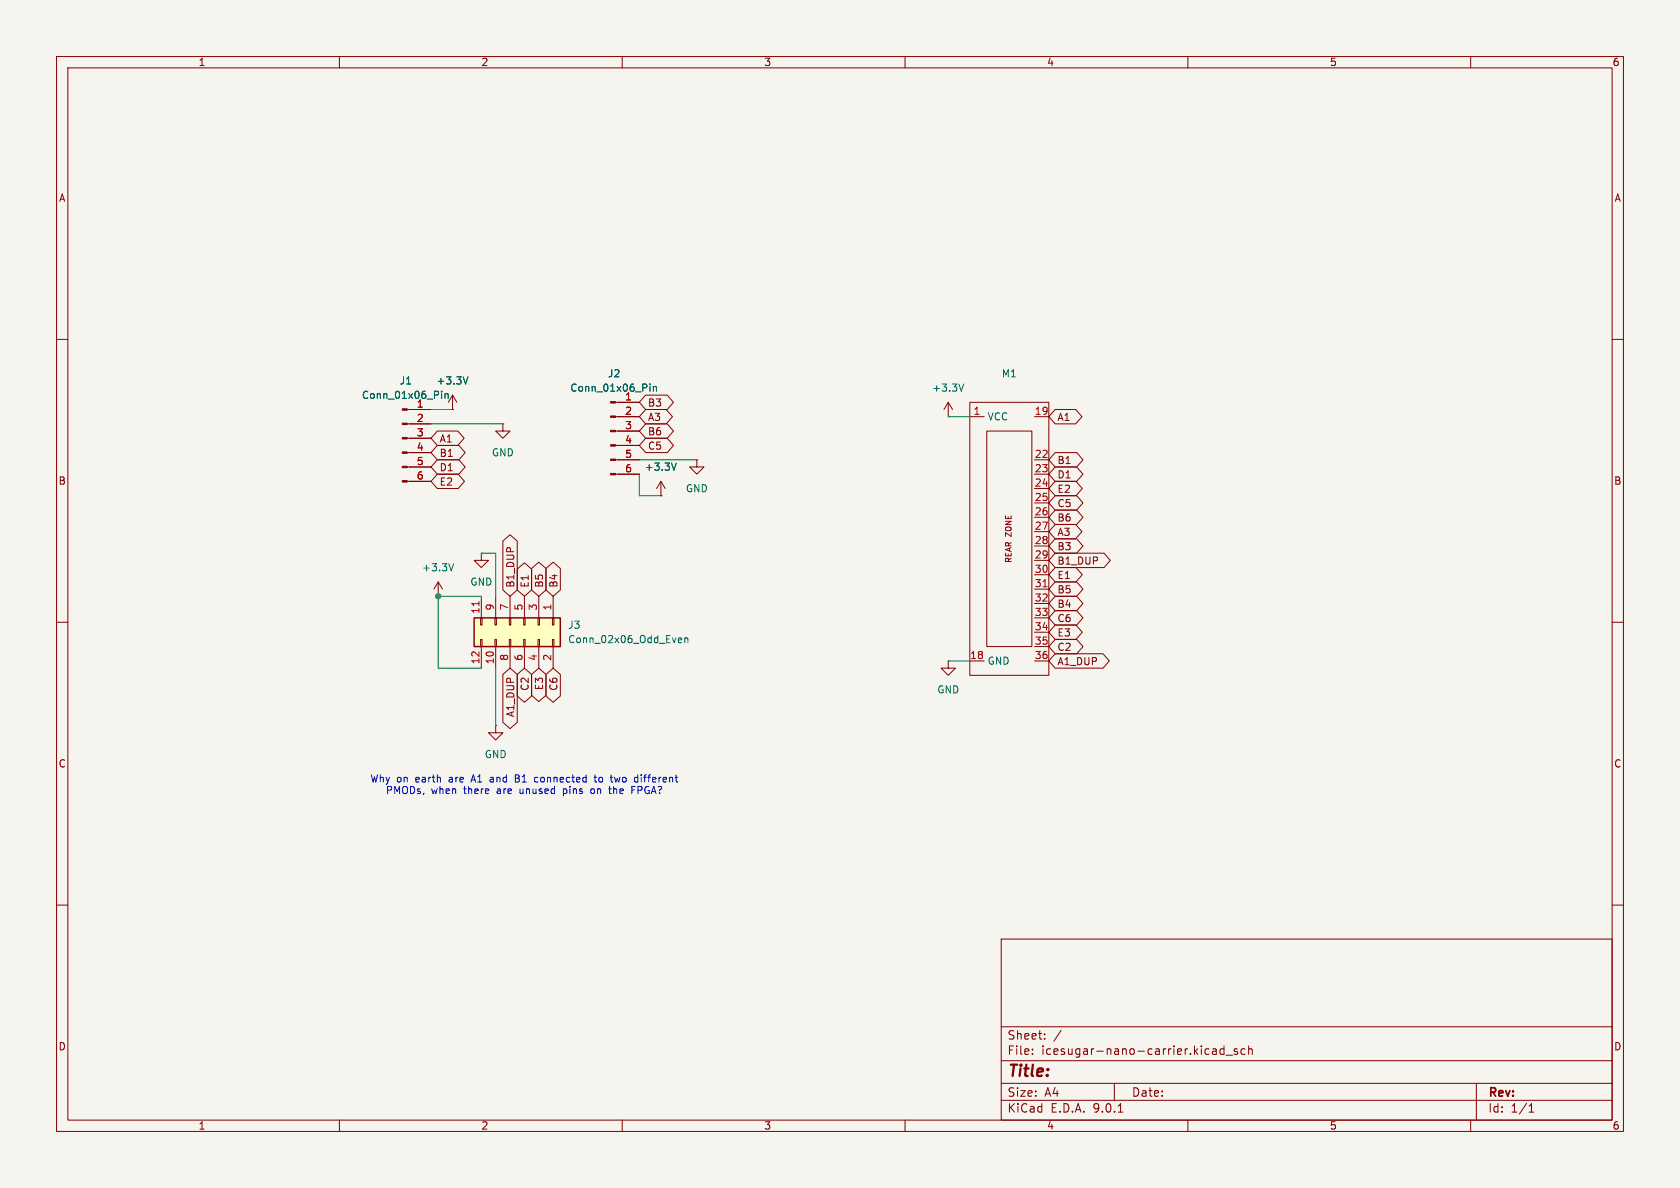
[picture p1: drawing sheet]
<svg xmlns="http://www.w3.org/2000/svg" width="297mm" height="210mm" viewBox="0 0 297 210" stroke-linecap="round" stroke-linejoin="round" font-family="sans-serif">
<path d="M0 0h297v210h-297z" fill="#f5f4ef" stroke="#f5f4ef" stroke-width=".18"/>
<g fill="none" stroke="#840000" stroke-width=".18">
<path d="M10 10h277v190h-277zM12 12h273v186h-273zM60 10v2M110 10v2M160 10v2M210 10v2M260 10v2M10 60h2M72 72.4h4.2M72 74.9h4.2M72 77.5h4.2M80 72.4h.1"/>
<path d="M80 69.9l-.8 1.2M80 69.9l.8 1.2M80 69.9v2.5M88.9 74.9v1.3h1.3l-1.3 1.3-1.3-1.3h1.3M88.9 74.9h.1M108.8 73.7h4.2M108.8 71.1h4.2M108.8 76.2h4.2M108.8 78.7h4.2M167.6 73.7h.1M167.6 71.1l-.7 1.3M167.6 71.1l.8 1.3"/>
<path d="M167.6 71.1v2.6M171.4 71.1h14v48.3h-14zM171.4 73.7h2.6M174.4 76.2h8v38.1h-8zM182.9 73.7h2.5M285 60h2M72 80h4.2M72 82.6h4.2M72 85.1h4.2M85.1 97.8v1.3h1.3l-1.3 1.2-1.3-1.2h1.3M85.1 97.8h.1M108.8 81.3h4.2"/>
<path d="M108.8 83.8h4.2M116.8 87.6h.1M116.8 85.1l-.7 1.3M116.8 85.1l.8 1.3M116.8 85.1v2.5M123.2 81.3v1.3h1.3l-1.3 1.2-1.3-1.2h1.3M123.2 81.3h.1M182.9 81.3h2.5M182.9 83.8h2.5M182.9 86.4h2.5M182.9 88.9h2.5M182.9 91.4h2.5"/>
<path d="M182.9 94h2.5M182.9 96.5h2.5M182.9 99.1h2.5M10 110h2M77.5 105.4h.1M77.5 102.9l-.8 1.2M77.5 102.9l.7 1.2M77.5 102.9v2.5M167.6 116.8v1.3h1.3l-1.3 1.3-1.2-1.3h1.2M167.6 116.8h.1M171.4 116.8h2.6M182.9 116.8h2.5"/>
<path d="M182.9 101.6h2.5M182.9 104.1h2.5M182.9 106.7h2.5M182.9 109.2h2.5M182.9 111.8h2.5M182.9 114.3h2.5M285 110h2M10 160h2M177 166h108v32h-108zM285 160h2M60 198v2M110 198v2"/>
<path d="M160 198v2M177 194.5h108M177 191.5h108M177 187.5h108M177 181.5h108M182.5 186.3v.1M182.5 185.5v.1M184.7 183.6v.1M184.7 182.8v.1M187.6 182.1l-1.3 2M197 191.5v3M197.7 196.6h.8"/>
<path d="M210 198v2M214.4 185.5h.6v.9M214.4 186.3h.6M215 185.8l-.6 .1M216.4 185.5l-.4-.1-.3 .3v.4l.1 .2h.6M216.4 184.9v1.5M216.7 186.5h1.2M218.7 185.5l-.3-.1-.2 .2v.2l.5 .2v.3h-.5M220.1 185.5l-.4-.1-.3 .3v.4l.1 .2h.6M220.7 185.5l.3-.1 .3 .1 .1 .9M220.7 184.9v1.5M260 198v2"/>
<path d="M261 191.5v6.5M270.3 196.6h.9M270.3 195.5l.4-.4v1.5"/>
</g>
<path d="M78.1 69.2v.1M78.1 69.6v.8M78.7 69.6v.8M78.7 69.7l.2-.1h.3v.8M82.7 66.6l-.4 1.3M114.9 67.9v.1M114.9 68.3v.9M115.5 68.3v.9M115.5 68.4l.2-.1 .3 .1 .1 .8M170.4 67.9l-.5 1.3M80.2 99.6l-.4 1.3M119.6 81.9l-.5 1.2" fill="none" stroke="#006464" stroke-width=".18"/>
<path d="M184.4 103.7h.7" fill="none" stroke="#a90000" stroke-width=".18"/>
<g fill="#840000" stroke="#840000" stroke-width=".18">
<path d="M71.1 72.3h.9v.2h-.9z"/>
<path d="M71.1 74.8h.9v.3h-.9z"/>
<path d="M71.1 77.3h.9v.3h-.9z"/>
<path d="M71.1 79.9h.9v.2h-.9z"/>
<path d="M71.1 82.4h.9v.3h-.9z"/>
<path d="M71.1 85h.9v.2h-.9z"/>
<path d="M107.9 71h.9v.2h-.9z"/>
<path d="M107.9 73.5h.9v.3h-.9z"/>
<path d="M107.9 76.1h.9v.2h-.9z"/>
<path d="M107.9 78.6h.9v.3h-.9z"/>
<path d="M107.9 81.2h.9v.2h-.9z"/>
<path d="M107.9 83.7h.9v.2h-.9z"/>
</g>
<path d="M83.8 109.2h15.3v5.1h-15.3z" fill="#ffffc2"/>
<path d="M83.8 109.2h15.3v5.1h-15.3z" fill="none" stroke="#840000" stroke-width=".25"/>
<g fill="none" stroke="#840000" stroke-width=".18">
<path d="M72.4 72.4h3.8M72.4 74.9h3.8M72.4 77.5h3.8M77.3 76.2h3.6l1.2 1.3-1.2 1.2h-3.6l-1.1-1.2zM77.3 78.7h3.8l1.1 1.3-1.1 1.3h-3.8l-1.1-1.3zM80 72.4h.1M109.2 71.1h3.8M109.2 73.7h3.8M109.2 76.2h3.8M109.2 78.7h3.8M114.1 74.9h3.9l1.1 1.3-1.1 1.3h-3.9l-1.1-1.3zM114.1 77.5h3.9l1.1 1.2-1.1 1.3h-3.9l-1.1-1.3z"/>
<path d="M114.1 69.8h3.9l1.1 1.3-1.1 1.3h-3.9l-1.1-1.3zM114.1 72.4h3.7l1.1 1.3-1.1 1.2h-3.7l-1.1-1.2zM186.5 72.4h3.7l1.1 1.3-1.1 1.2h-3.7l-1.1-1.2zM72.4 80h3.8M72.4 82.6h3.8M72.4 85.1h3.8M77.3 81.3h3.8l1.1 1.3-1.1 1.2h-3.8l-1.1-1.2zM77.3 83.8h3.7l1.1 1.3-1.1 1.3h-3.7l-1.1-1.3zM88.9 95.6l1.3-1.1 1.2 1.1v8.7l-1.2 1.1-1.3-1.1zM109.2 81.3h3.8M109.2 83.8h3.8M116.8 87.6h.1"/>
<path d="M186.5 90.2h3.8l1.2 1.2-1.2 1.3h-3.8l-1.1-1.3zM186.5 87.6h3.8l1.2 1.3-1.2 1.3h-3.8l-1.1-1.3zM186.5 85.1h3.7l1.1 1.3-1.1 1.2h-3.7l-1.1-1.2zM186.5 92.7h3.7l1.1 1.3-1.1 1.3h-3.7l-1.1-1.3zM186.5 82.5h3.8l1.2 1.3-1.2 1.3h-3.8l-1.1-1.3zM186.5 97.8h8.7l1.1 1.3-1.1 1.2h-8.7l-1.1-1.2zM186.5 95.2h3.8l1.2 1.3-1.2 1.3h-3.8l-1.1-1.3zM186.5 80h3.8l1.2 1.3-1.2 1.3h-3.8l-1.1-1.3zM85 109.2h.2v1.3h-.2zM85 113h.2v1.3h-.2zM85.1 105.4v3.8M85.1 114.3v3.8"/>
<path d="M87.5 109.2h.3v1.3h-.3zM87.5 113h.3v1.3h-.3zM87.6 105.4v3.8M87.6 114.3v3.8M88.9 119.2l1.3-1.1 1.2 1.1v8.5l-1.2 1.1-1.3-1.1zM90 109.2h.3v1.3h-.3zM90 113h.3v1.3h-.3zM90.2 105.4v3.8M90.2 114.3v3.8M91.4 100.6l1.3-1.1 1.3 1.1v3.7l-1.3 1.1-1.3-1.1zM91.4 119.2l1.3-1.1 1.3 1.1v3.8l-1.3 1.1-1.3-1.1zM92.6 109.2h.2v1.3h-.2z"/>
<path d="M92.6 113h.2v1.3h-.2zM92.7 105.4v3.8M92.7 114.3v3.8M94 119.2l1.2-1.1 1.3 1.1v3.7l-1.3 1.1-1.2-1.1zM94 100.5l1.2-1.1 1.3 1.1v3.8l-1.3 1.1-1.2-1.1zM95.1 109.2h.3v1.3h-.3zM95.1 113h.3v1.3h-.3zM95.2 105.4v3.8M95.2 114.3v3.8M96.5 119.2l1.3-1.1 1.3 1.1v3.8l-1.3 1.1-1.3-1.1zM96.5 100.5l1.3-1.1 1.3 1.1v3.8l-1.3 1.1-1.3-1.1zM97.7 109.2h.2v1.3h-.2z"/>
<path d="M97.7 113h.2v1.3h-.2zM97.8 105.4v3.8M97.8 114.3v3.8M186.5 113h3.8l1.2 1.3-1.2 1.3h-3.8l-1.1-1.3zM186.5 105.4h3.8l1.2 1.3-1.2 1.3h-3.8l-1.1-1.3zM186.5 102.9h3.8l1.2 1.2-1.2 1.3h-3.8l-1.1-1.3zM186.5 100.3h3.7l1.1 1.3-1.1 1.3h-3.7l-1.1-1.3zM186.5 107.9h3.8l1.2 1.3-1.2 1.3h-3.8l-1.1-1.3zM186.5 110.5h3.7l1.1 1.3-1.1 1.2h-3.7l-1.1-1.2zM186.5 115.6h8.5l1.1 1.2-1.1 1.3h-8.5l-1.1-1.3zM87.6 128.3v1.2h1.3l-1.3 1.3-1.2-1.3h1.2M87.6 128.3h.1"/>
</g>
<path d="M84.7 106.3v.8" fill="none" stroke="#a90000" stroke-width=".18"/>
<g fill="none" stroke="#006464" stroke-width=".18">
<path d="M78.1 69.2v.1M78.1 69.6v.8M78.7 69.6v.8M78.7 69.7l.2-.1h.3v.8M82.7 66.6l-.4 1.3M114.9 67.9v.1M114.9 68.3v.9M115.5 68.3v.9M115.5 68.4l.2-.1 .3 .1 .1 .8M119.6 81.9l-.5 1.2M120.1 112.8h.4v.3l-.6 .1M120.5 113.5l-.4 .1"/>
<path d="M121.1 112.9l.1-.1h.3l.1 .8M121.1 112.8v.8"/>
</g>
<path d="M76.2 72.4h3.8M76.2 74.9h12.7M167.6 73.7h3.8M85.1 97.8h2.5v7.6M113 83.8v3.8h3.8M113 81.3h10.2M85.1 105.4h-7.6v12.7h7.6M87.6 118.1v10.2M167.6 116.8h3.8" fill="none" stroke="#009600" stroke-width=".18"/>
<g fill="none" stroke="#0000c2" stroke-width=".18">
<path d="M86.8 137.4l-.1 .1M86.8 137.8l-.2 .1 .2 .3M91.1 137.6h.4M91.5 137h-.4v1.2h.5M95.1 137.5l-.4-.1-.2 .2 .1 .6h.5M99.6 139.4v1.3M99.7 139.4l-.1 .1M104.9 139.4l-.3 .1-.2 .2 .1 .5 .4 .1M105 137.4h.5M105.2 137v1.1l.3 .1M107.6 139.4h.5M108.6 137.4l.3 .8"/>
<path d="M111.7 139.6h.4M99.6 140.2l.1 .1M107.8 140.1l.3 .2"/>
</g>
<circle cx="77.5" cy="105.4" r=".46" fill="#009600" stroke="#009600" stroke-width=".18"/>
<text font-size="2.8" fill="#840000" x="178" y="190.9">Title:</text>
<g font-size="2.1" fill="#840000">
<text x="178" y="184">Sheet:</text>
<text x="178" y="186.7">File:</text>
<text x="184.1" y="186.7">icesugar-nano-carrier.kicad_sch</text>
<text x="178" y="196.9">KiCad</text>
<text x="178" y="194.1">Size:</text>
<text x="184.7" y="194.1">A4</text>
<text x="185.7" y="196.9">E.D.A.</text>
<text x="193.3" y="196.9">9.0.1</text>
<text x="200" y="194.1">Date:</text>
<text x="263" y="194.3">Rev:</text>
<text x="263" y="196.9">Id:</text>
<text x="267.1" y="196.9">1/1</text>
</g>
<g font-size="1.8" fill="#840000">
<text x="35" y="11.9">1</text>
<text x="85" y="11.9">2</text>
<text x="135" y="11.9">3</text>
<text x="185" y="11.9">4</text>
<text x="235" y="11.9">5</text>
<text x="285" y="11.9">6</text>
<text x="10.3" y="35.9">A</text>
<text x="285.3" y="35.9">A</text>
<text x="114.5" y="77.2">B6</text>
<text x="114.5" y="72.1">B3</text>
<text x="114.5" y="74.6">A3</text>
<text x="186.8" y="74.6">A1</text>
<text x="77.6" y="78.4">A1</text>
<text x="77.6" y="83.5">D1</text>
<text x="77.6" y="81">B1</text>
<text x="114.5" y="79.7">C5</text>
<text x="186.8" y="82.2">B1</text>
<text x="10.3" y="85.9">B</text>
<text x="77.6" y="86">E2</text>
<text x="186.8" y="89.9">C5</text>
<text x="186.8" y="87.3">E2</text>
<text x="186.8" y="84.8">D1</text>
<text x="285.3" y="85.9">B</text>
<text x="186.8" y="92.4">B6</text>
<text x="186.8" y="94.9">A3</text>
<text x="186.8" y="100">B1_DUP</text>
<text x="186.8" y="97.5">B3</text>
<text x="91.1" y="104" transform="rotate(-90 91.1 104)">B1_DUP</text>
<text x="93.7" y="104" transform="rotate(-90 93.7 104)">E1</text>
<text x="96.2" y="104" transform="rotate(-90 96.2 104)">B5</text>
<text x="98.7" y="104" transform="rotate(-90 98.7 104)">B4</text>
<text x="186.8" y="107.6">B4</text>
<text x="186.8" y="105.1">B5</text>
<text x="186.8" y="102.6">E1</text>
<text x="186.8" y="110.2">C6</text>
<text x="186.8" y="112.7">E3</text>
<text x="186.8" y="115.3">C2</text>
<text x="186.8" y="117.8">A1_DUP</text>
<text x="93.7" y="122.2" transform="rotate(-90 93.7 122.2)">C2</text>
<text x="96.2" y="122.1" transform="rotate(-90 96.2 122.1)">E3</text>
<text x="98.7" y="122.2" transform="rotate(-90 98.7 122.2)">C6</text>
<text x="91.1" y="126.9" transform="rotate(-90 91.1 126.9)">A1_DUP</text>
<text x="10.3" y="135.9">C</text>
<text x="285.3" y="135.9">C</text>
<text x="10.3" y="185.9">D</text>
<text x="285.3" y="185.9">D</text>
<text x="35" y="199.9">1</text>
<text x="85" y="199.9">2</text>
<text x="135" y="199.9">3</text>
<text x="185" y="199.9">4</text>
<text x="235" y="199.9">5</text>
<text x="285" y="199.9">6</text>
</g>
<g font-size="1.8" fill="#006464">
<text x="63.9" y="70.7">Conn_01x06_Pin</text>
<text x="70.6" y="68.2">J1</text>
<text x="77.1" y="68.2">+3.3V</text>
<text x="100.7" y="69.4">Conn_01x06_Pin</text>
<text x="107.4" y="66.9">J2</text>
<text x="164.7" y="69.4">+3.3V</text>
<text x="177" y="66.9">M1</text>
<text x="174.5" y="74.5">VCC</text>
<text x="86.9" y="80.9">GND</text>
<text x="113.9" y="83.4">+3.3V</text>
<text x="121.2" y="87.2">GND</text>
<text x="74.5" y="101.2">+3.3V</text>
<text x="83.1" y="103.7">GND</text>
<text x="100.3" y="111.4">J3</text>
<text x="100.3" y="113.9">Conn_02x06_Odd_Even</text>
<text x="174.5" y="117.7">GND</text>
<text x="165.6" y="122.8">GND</text>
<text x="85.6" y="134.2">GND</text>
</g>
<g font-size="1.8" fill="#a90000">
<text x="110.4" y="70.9">1</text>
<text x="73.6" y="72.1">1</text>
<text x="73.6" y="74.7">2</text>
<text x="73.6" y="77.2">3</text>
<text x="110.4" y="73.4">2</text>
<text x="110.4" y="75.9">3</text>
<text x="172" y="73.4">1</text>
<text x="182.8" y="73.4">19</text>
<text x="73.6" y="79.8">4</text>
<text x="73.6" y="82.3">5</text>
<text x="110.4" y="78.5">4</text>
<text x="110.4" y="81">5</text>
<text x="110.4" y="83.6">6</text>
<text x="182.8" y="81">22</text>
<text x="182.8" y="83.6">23</text>
<text x="73.6" y="84.8">6</text>
<text x="182.8" y="86.1">24</text>
<text x="182.8" y="88.6">25</text>
<text x="182.8" y="91.2">26</text>
<text x="182.8" y="93.7">27</text>
<text x="182.8" y="96.3">28</text>
<text x="182.8" y="98.8">29</text>
<text x="182.8" y="101.3">30</text>
<text x="182.8" y="103.9">31</text>
<text x="182.8" y="106.4">32</text>
<text x="84.8" y="108.6" transform="rotate(-90 84.8 108.6)">11</text>
<text x="87.4" y="108" transform="rotate(-90 87.4 108)">9</text>
<text x="89.9" y="108" transform="rotate(-90 89.9 108)">7</text>
<text x="92.5" y="108" transform="rotate(-90 92.5 108)">5</text>
<text x="95" y="108" transform="rotate(-90 95 108)">3</text>
<text x="97.5" y="108" transform="rotate(-90 97.5 108)">1</text>
<text x="182.8" y="109">33</text>
<text x="182.8" y="111.5">34</text>
<text x="84.8" y="117.5" transform="rotate(-90 84.8 117.5)">12</text>
<text x="87.4" y="117.5" transform="rotate(-90 87.4 117.5)">10</text>
<text x="89.9" y="116.9" transform="rotate(-90 89.9 116.9)">8</text>
<text x="92.5" y="116.9" transform="rotate(-90 92.5 116.9)">6</text>
<text x="95" y="116.9" transform="rotate(-90 95 116.9)">4</text>
<text x="97.5" y="116.9" transform="rotate(-90 97.5 116.9)">2</text>
<text x="171.4" y="116.6">18</text>
<text x="182.8" y="114">35</text>
<text x="182.8" y="116.6">36</text>
</g>
<g font-size="1.8" fill="#0000c2">
<text x="65.4" y="138.5">Why on</text>
<text x="68.1" y="140.6">PMODs,</text>
<text x="73.6" y="138.5">earth</text>
<text x="76.2" y="140.6">when</text>
<text x="79.6" y="138.5">are</text>
<text x="82.1" y="140.6">there</text>
<text x="83.8" y="138.5">A1</text>
<text x="87.3" y="138.5">and</text>
<text x="88.1" y="140.6">are</text>
<text x="91.9" y="138.5">B1</text>
<text x="92.3" y="140.6">unused</text>
<text x="95.6" y="138.5">connected</text>
<text x="100.2" y="140.6">pins</text>
<text x="105.3" y="140.6">on</text>
<text x="106.4" y="138.5">to</text>
<text x="108.8" y="140.6">the</text>
<text x="109.5" y="138.5">two</text>
<text x="112.9" y="140.6">FPGA?</text>
<text x="113.8" y="138.5">different</text>
</g>
<text font-size="1.4" fill="#840000" x="179" y="99.6" transform="rotate(-90 179 99.6)">REAR ZONE</text>
</svg>
